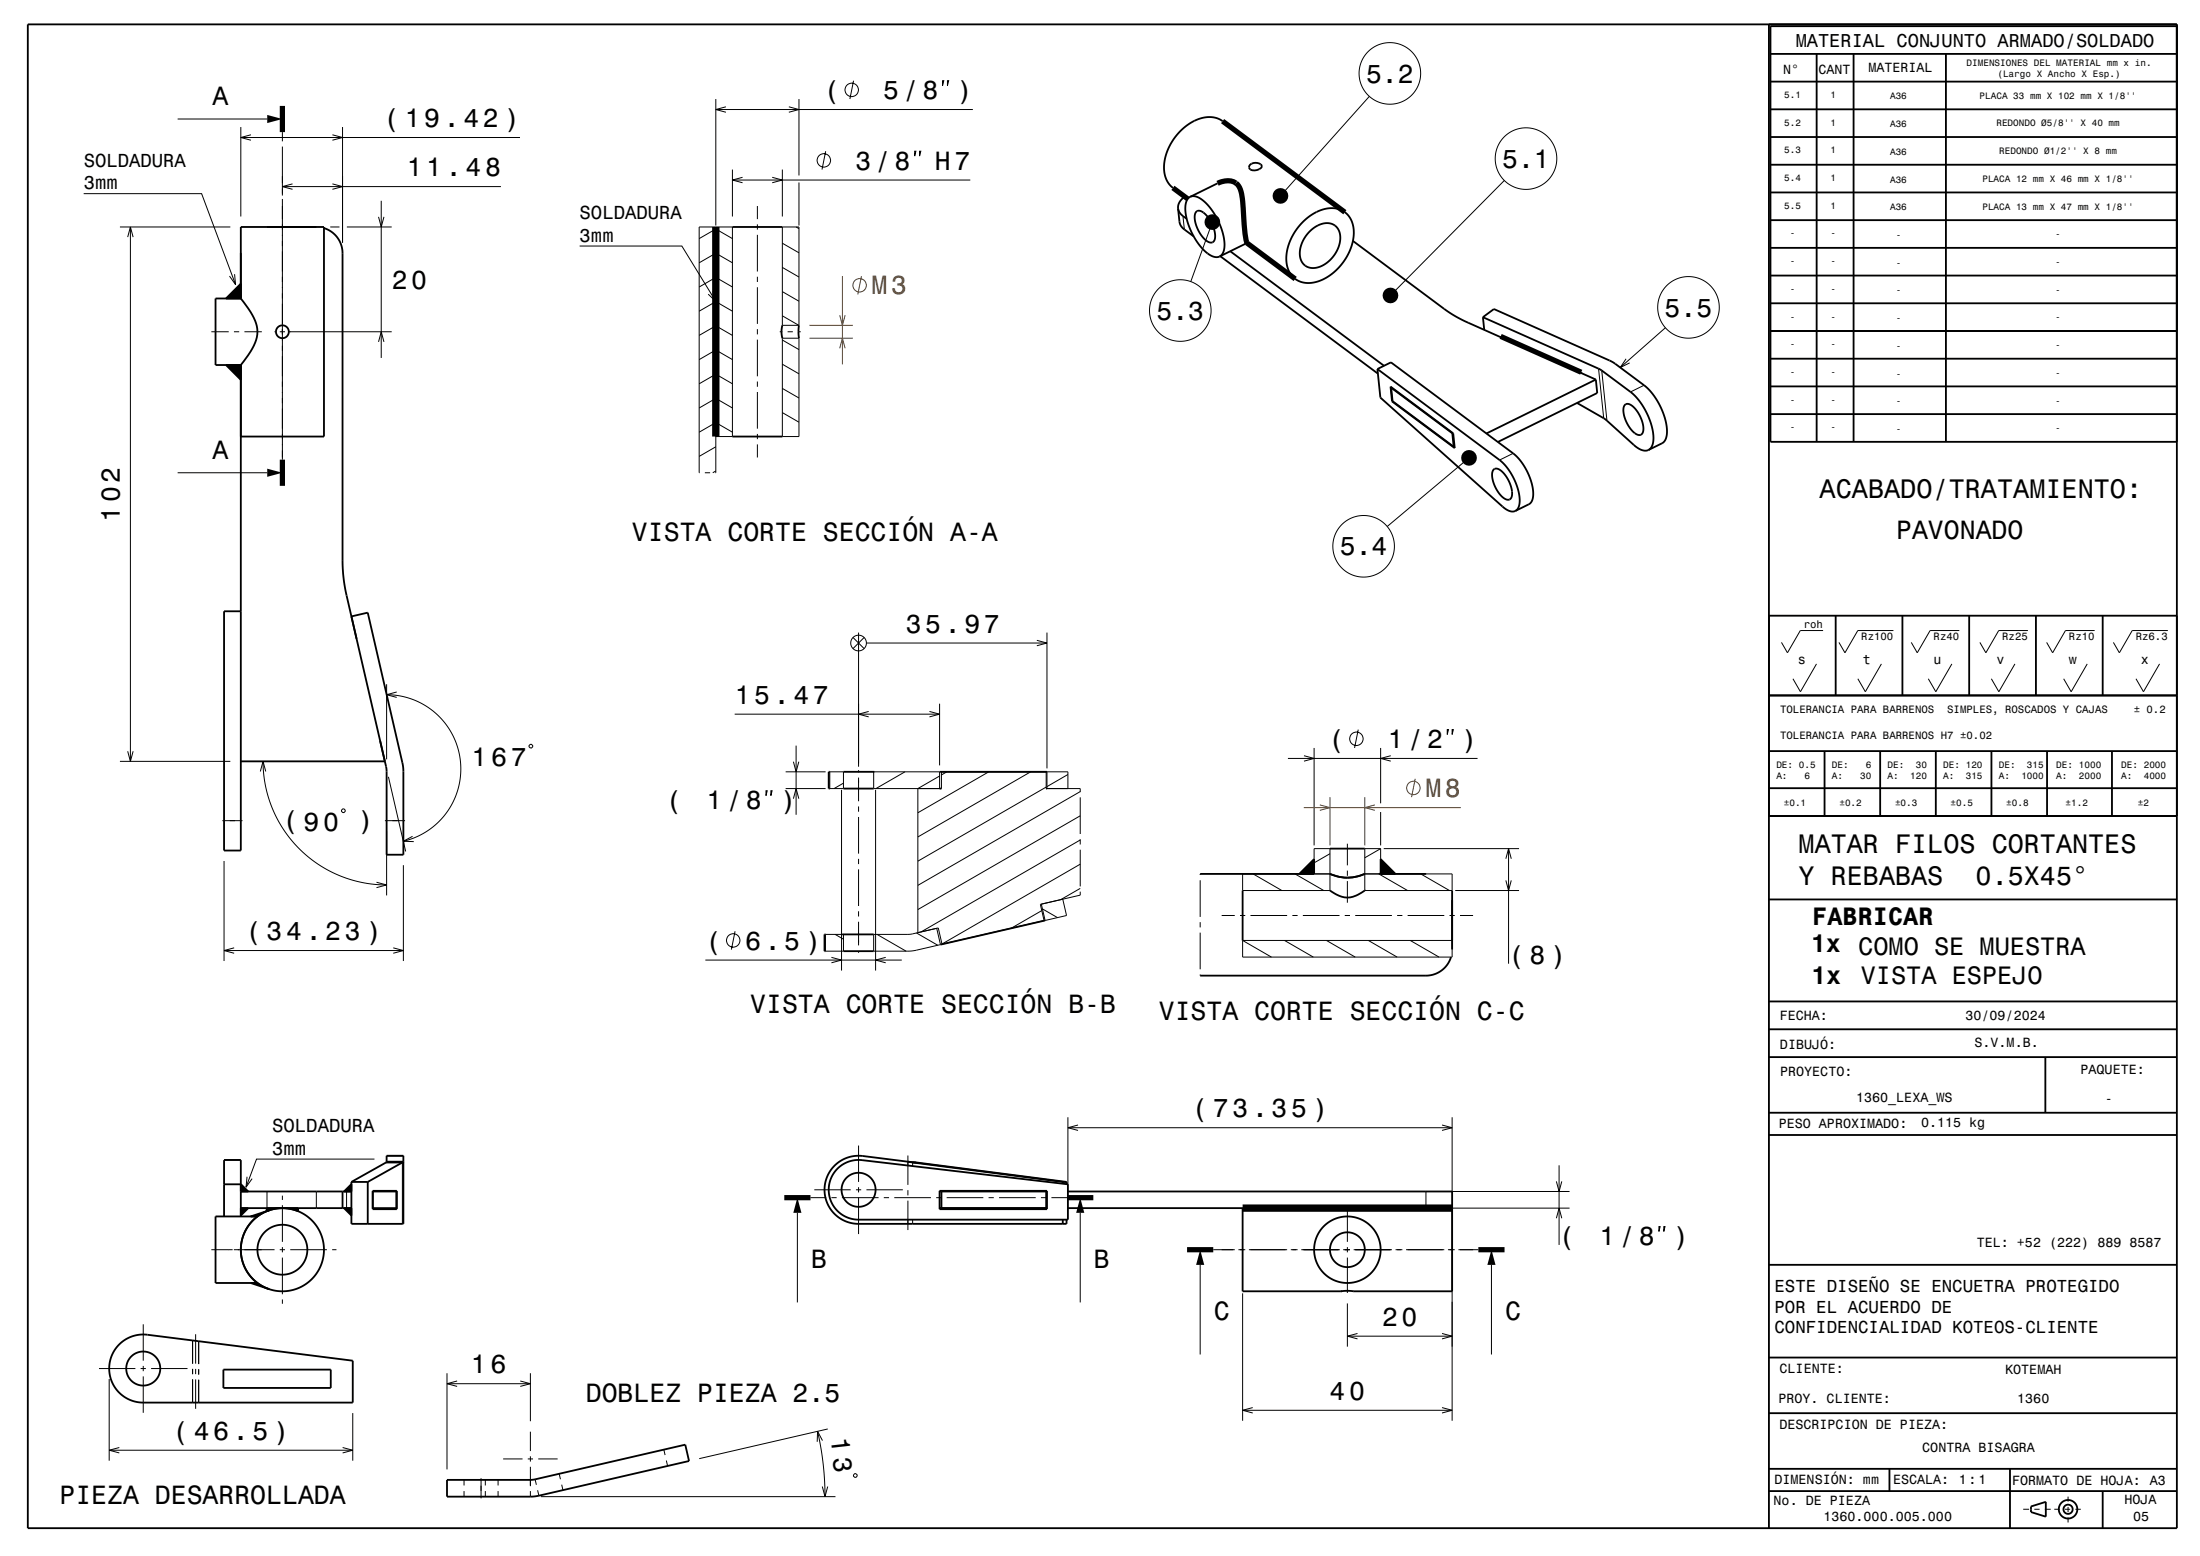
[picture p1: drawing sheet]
<svg xmlns="http://www.w3.org/2000/svg" width="420mm" height="297mm" viewBox="0 0 420 297" stroke-linecap="round" stroke-linejoin="round" font-family="sans-serif">
<g fill="#000">
<path d="M51 21.9l2.9 .8-2.9 .8z" fill-rule="evenodd"/>
<path d="M43.1 57l2.9-2.9v2.9z" fill-rule="evenodd"/>
<path d="M43.1 69.7h2.9v2.8z" fill-rule="evenodd"/>
<path d="M51 89.5l2.9 .7-2.9 .8z" fill-rule="evenodd"/>
<path d="M248 166.8l2.9-2.8v2.8z" fill-rule="evenodd"/>
<path d="M263.6 164l2.8 2.8h-2.8z" fill-rule="evenodd"/>
<path d="M46 226l1.4 1.4h-1.4z" fill-rule="evenodd"/>
<path d="M46 230.6h1.4l-1.4 1.4z" fill-rule="evenodd"/>
<path d="M47.9 232.2l3.5-1.2-2.3 1.2z" fill-rule="evenodd"/>
<path d="M50.9 230.6h3a8.1 8.1 0 0 0-3 .6z" fill-rule="evenodd"/>
<path d="M53.9 230.6h3v.6a8.1 8.1 0 0 0-3-.6z" fill-rule="evenodd"/>
<path d="M65.7 227.4l1.4-1.4v1.4z" fill-rule="evenodd"/>
<path d="M65.7 230.6h1.4v1.4z" fill-rule="evenodd"/>
<path d="M152.2 228.6l.8 2.9h-1.5z" fill-rule="evenodd"/>
<path d="M206.2 228.6l.8 2.9h-1.5z" fill-rule="evenodd"/>
<path d="M47.9 244.9h1.2l2.3 1.2z" fill-rule="evenodd"/>
<path d="M229.1 238.5l.8 2.9h-1.6z" fill-rule="evenodd"/>
<path d="M284.7 238.5l.8 2.9h-1.5z" fill-rule="evenodd"/>
<circle cx="244.5" cy="37.4" r="1.5"/>
<circle cx="231.4" cy="42.4" r="1.5"/>
<circle cx="265.5" cy="56.4" r="1.5"/>
<circle cx="280.5" cy="87.4" r="1.5"/>
</g>
<g fill="none" stroke="#000" stroke-width=".19">
<path d="M136.7 18.9v24.1M152.5 18.9v14.6M163 15.4l-.7 3.5M179.9 15.4h.3l-.3 .9zM180.9 15.4h.2l-.2 .9zM261.4 18.4l-16.9 19M16 37h22.5l6.5 17.3M33.9 22.7h17.1M46 24.2v17.1M46 26.2h53.3M47.9 25.7l-1.9 .5 1.9 .6M53.9 25.2v1.8"/>
<path d="M53.9 28v9.3M53.9 38v49.7M53.9 35.6h41.7M55.8 35.1l-1.9 .5 1.9 .5M63.5 25.7l1.9 .5-1.9 .6M63.5 35.1l1.9 .5-1.9 .5M65.4 24.2v22.1M72.8 38.3v30M136.7 20.9h49M138.6 20.4l-1.9 .5 1.9 .5M139.8 32.4v8.9M139.8 34.4h45.4"/>
<path d="M141.8 33.8l-2 .6 2 .5M144.6 39.3v2.5M147.4 33.8l2 .6-2 .5M149.4 32.4v8.9M150.6 20.4l1.9 .5-1.9 .5M152.5 34.8v8.2M157.6 28.9l-.7 3.5M174.6 28.9h.3l-.3 .9zM175.6 28.9h.2l-.2 .9zM287.2 34.4l-21.7 22M22.9 43.3h21.1M24.4 45.3l.5-2 .5 2"/>
<path d="M24.9 43.3v102M44.8 52.3l.2 2-1.2-1.6M63 43.3h1.8M66.2 43.3h8.6M72.3 41.4l.5 1.9 .5-1.9M110.7 47h19.5l6.5 10.5M133.5 45.5l3.2-1.8 3.1 1.8M133.5 50.2l3.2-1.9 3.1 1.9M133.5 59.4l3.2-1.8 3.1 1.8M136.1 55.6l.6 1.9-1.5-1.4M136.7 43.3l-.1 46.9M139.8 54.8l-3.1-1.9-3.2 1.9"/>
<path d="M144.6 42.8v1M144.6 44.8v7M144.6 52.8v1M144.6 54.8v7M149.4 51l3.1 1.9M149.4 55.7l3.1 1.8M149.4 46.4l3.1 1.9M149.4 43.3h3.1v18.8h-3.1zM152 43.3l.5 .3M225.8 41.2l.3 2.6M231.5 42.4l-4.2 11.3M40.3 63.3h3.4"/>
<path d="M44.7 63.3h1M46.7 63.3h3.3M52.3 63.3h.1M53.4 63.3h1M55.1 63.3h19.7M72.3 65.3l.5-2 .5 2M133.5 64l3.2-1.8 3.1 1.8M133.5 77.9l3.2-1.9 3.1 1.9M139.8 68.6l-3.1-1.8-3.2 1.8M139.8 73.3l-3.1-1.9-3.2 1.9M144.6 62.8v1M144.6 64.8v7"/>
<path d="M144.6 72.8v1M144.6 74.8v7M148.9 63.3h.5M149.4 60.3l3.1 1.8M149.4 64.9l3.1 1.8M149.4 74.1l3.1 1.9M149.4 78.8l3.1 1.8M149.4 69.5l3.1 1.9M149.4 64.6h3.1v18.7h-3.1zM150.4 63.3h1M152.4 63.3h.5M305.2 70.4l1 9.4"/>
<path d="M305.8 70.7l1 9.6M310.4 68.5l-1.1 1.7 1.8-.9M313.9 73.5l-2.6 1.3M317.9 62.6l-8.6 7.6M33.9 90.2h17.1M133.5 82.5l3.2-1.8 3.1 1.8M134.6 90.2h1M136.7 89.9l-.6 .3M136.7 85.3l-3.2 1.8M136.7 83.3h3.1v-40h-6.3l.1 46.9M144.6 82.8v1M144.6 84.8v2.5"/>
<path d="M280.5 87.4l-15.7 13.1M288.9 86.5l-2.6 1.3M73.8 132.6h.6a14.2 14.2 0 0 1 13.5 12.8 14.2 14.2 0 0 1-10.9 15.2M73.8 130.6v14.3M75.7 132.1l-1.9 .5 1.9 .5M140.3 136.3h39.1M162.8 121.7l2.2 2.1M163.9 120.7v25.6M165 121.7l-2.2 2.1M165.4 122.7h34.5M165.8 135.8l-1.9 .5 1.9 .5M177.4 135.8l2 .5-2 .5"/>
<path d="M179.4 134.3v11.8M197.9 122.2l2 .5-2 .6M199.9 120.7v26M259.3 139.3l-.7 3.5M276.3 139.3h.2l-.2 .9zM277.2 139.3h.3l-.3 .9zM346.8 126.7l-3.1 5.3-1.4-2.4M348 120.4h-4.3l-2.5 4.2-1.1-2M359.2 126.7l-3.1 5.3-1.4-2.4M361.5 120.4h-6.8l-2.5 4.2-1.1-2M372.6 126.7l-3 5.3-1.5-2.4M374.1 120.4h-5.6l-2.5 4.2-1.1-2"/>
<path d="M384.7 126.7l-3.1 5.3-1.4-2.4M387.2 120.4h-5.6l-2.5 4.2-1.1-2M398.5 126.7l-3.1 5.3-1.4-2.4M399.9 120.4h-5.6l-2.4 4.2-1.2-2M412.3 126.7l-3.1 5.3-1.4-2.4M413.9 120.4h-6.8l-2.5 4.2-1.1-2M22.9 145.3h21.1M24.4 143.4l.5 1.9 .5-1.9M42.5 156.6h3.8M49.7 147.3l.5-2 .5 2M50.2 145.3l.1 2.3 .3 2.2 .6 2.4 .8 2.1 2 3.8 1.3 1.8 1.6 1.9 1.9 1.7 2 1.5 1.9 1.1 2 1 2.4 .8 2.2 .6 2.5 .3 2 .1M65.2 154.6l.2-.2h.3l.2 .2v.3l-.2 .2h-.3l-.2-.2z"/>
<path d="M73.5 156.6h3.8M73.8 158.6v12.3M74.2 148.3l3.2 14.2M78.8 159.6l-1.8 1h2M101 142.3l.2-.2h.3l.2 .2v.2l-.2 .3h-.3l-.2-.3zM146.2 150.9h.3l-.3 1zM147.2 150.9h.2l-.2 1zM150 150.5h7.6M150 147.3h7.6M151.5 145.4l.5 1.9 .5-1.9M151.5 152.4l.5-1.9 .5 1.9M152 142.3v13.2"/>
<path d="M158.4 147.3h2.6v3.2h-2.6zM160.7 150.8v34.5M161 149.5l-1.8 1M163.9 147v.4M163.9 148.4v4.5M163.9 153.9v1M163.9 155.9v7M167.2 150.8v34.5M172.8 147.3l-5.6 3.2M179.4 148.1l-4.2 2.4v27.5M179.4 150.5v-3.2h-12.6v3.2h12.9v-3.2h20v3.2h6.5v.7M180.7 147.3l-1 .6"/>
<path d="M188.7 147.3l-13.5 7.8M196.7 147.3l-21.5 12.5M199.7 150.2l-24.5 14.2M199.9 150.5v-3.2h4v3.2M203.9 147.8l-4 2.3M206.2 155.7l-31 17.9M206.2 151.1l-31 17.9M206.2 152.2v7M245.9 144.8h36.2M248.9 144.2l2 .6-2 .5M250.9 142.8v18.6M263.6 142.8v10.5"/>
<path d="M263.6 155v6.4M265.5 144.2l-1.9 .6 1.9 .5M42.8 164.3v19.1M71.9 168.4l1.9 .5-1.9 .5M77 165.1v18.3M140.3 177.8l-.7 3.5M157.6 178.4h3.4v3.2h-3.4zM159.4 178.4l1.6 .9M163.9 163.9v1M163.9 165.9v7M163.9 173.9v1M163.9 175.9v4.6"/>
<path d="M167.4 178.4l5.6 3.2M175 178.1l4 2.3M198.9 173.8l-5.8 3.4M199 173.5l2.9 1.6M202.9 171.6l.7 3.1-4.1 1-.7-3.1M206.2 170.2v.7l-7.6 1.7 .7 3.1-19.5 4.5-.7-3.1-5.3 1.2-7 .1v3.2l7.3-.1 5.4-1.2-.7-3.1M206.2 169.6l-3.7 2.1M206.2 165l-26.4 15.2M206.2 160.3l-30.4 17.6M206.2 160.2v1M206.2 162.2v7M229.1 166.8v.2"/>
<path d="M229.1 168v7M229.1 176v1M229.1 178v7M233.2 174.7h2.5M236.7 174.7h1M237.2 179.5l5.5 3.2M237.2 179.5h40v3.2h-40zM238.7 174.7h7M239.2 166.8l5.5 3.2M245.2 179.5l5.5 3.2M246.7 174.7h1M247.2 166.8l5.5 3.2"/>
<path d="M248.7 174.7h7M250.9 166.8v-4.8h3v8h-16.7v-3.2h16.7M253.2 179.5l5.5 3.2M253.9 163l-3 1.7M256.7 174.7h1M257.2 161v4.2M257.2 166.2v1M257.2 168.2v4.1M258.7 174.7h7M260.6 169.9l.1 .1M261.2 179.5l5.5 3.2M263.6 166.6l-.4 .2 5.5 3.2"/>
<path d="M263.6 162l-3 1.7M263.6 162h-3v8h16.6v-3.2h-16.6M263.6 162v4.8M264.2 162h25.8M266.7 174.7h1M268.7 174.7h7M269.2 179.5l5.5 3.2M271.2 166.8l5.5 3.2M276.7 174.7h1M277.8 170h12.2M278.7 174.7h2.5M287.5 163.9l.5-1.9 .5 1.9"/>
<path d="M287.5 168l.5 2 .5-2M288 162v21.9M42.8 181.4h34.2M44.7 180.9l-1.9 .5 1.9 .6M75.1 180.9l1.9 .5-1.9 .6M134.7 183.3h37.5M158.7 182.7l2 .6-2 .5M163.9 181.5v.4M169.1 182.7l-1.9 .6 1.9 .5M229.1 186v.2M163.9 218.7v6.9M203.9 213.3v12.9"/>
<path d="M203.9 215.3h73.3M205.8 214.7l-1.9 .6 1.9 .5M275.3 214.7l1.9 .6-1.9 .5M277.2 213.3v14.3M40.3 238.5h4.1M42.8 221.4h3.2M44.6 238.5h7.8M47.2 224.6l-.2 2 1.1-1.6M51 227.4v3.2M53.4 238.5h1M53.9 228.2v.8M53.9 230v7"/>
<path d="M53.9 238v1M55.4 238.5h7M60.4 227.4v3.2M63.4 238.5h.8M66.2 227.4v3.2M71.5 221.2h-22.5l-2 5.4M73.8 220.7h3.2M76.8 221.9v11.7M152.2 231.5v17.1M154.7 228.6h3M155.5 227.1h6.9M158.7 228.6h1"/>
<path d="M160.7 228.6h7M163.4 227.1h1M163.9 226.6v1M163.9 228.6v7M165.4 227.1h7M168.7 228.6h1M170.7 228.6h7M173.3 220.6v5.6M173.3 227.2v1M173.3 229.2v5.6M174.2 221.9v.7M174.2 232.8v.8"/>
<path d="M178.7 228.6h1M180.7 228.6h7M188.7 228.6h1M190.7 228.6h7M198.7 228.6h1M200.7 228.6h3M206.2 231.5v17.1M231.6 238.5h4.1M236.4 238.5h1.3M238.4 238.5h7.3M246.4 238.5h1.3M248.4 238.5h7.3"/>
<path d="M256.4 238.5h1.3M257.2 230.3v6.7M257.2 238v1M258.4 238.5h7.3M266.4 238.5h1.3M268.4 238.5h7.3M272.2 227.4v3.2M274.2 230.6h25.4M274.2 227.4h25.4M276.4 238.5h1.3M277.2 231v40.2M278.4 238.5h3.8"/>
<path d="M297.1 232.5l.5-1.9 .6 1.9M297.1 225.5l.5 1.9 .6-1.9M297.6 222.4v15.2M316.7 234.1h.2l-.2 1zM317.6 234.1h.3l-.3 1zM27.3 252.8v6.9M36.8 255.9v4.4M37.3 254.7v5.6M37.9 256v4.4M53.9 240v7M53.9 248v.9M229.1 241.4v17.1"/>
<path d="M237.2 246.9v24.3M257.2 240v6.8M257.2 248.8v8.2M257.2 255h20M259.2 254.5l-2 .5 2 .6M275.3 254.5l1.9 .5-1.9 .6M284.7 241.4v17.1M18.9 261.2h6.9M20.8 263.2v15.6M20.8 276.8h46.5M22.8 276.3l-2 .5 2 .5M26.8 261.2h1"/>
<path d="M27.3 260.7v1M27.3 262.7v7M28.8 261.2h7M36.8 261.3v1M36.8 263.3v4.4M37.3 261.3v1M37.3 263.3v5.6M37.9 261.4v1M37.9 263.4v4.3M65.4 276.3l1.9 .5-1.9 .5M67.3 269.7v9.1M85.3 262.1v18.4"/>
<path d="M85.3 264.1h16M87.3 263.6l-2 .5 2 .5M96.1 278.5h3.7M99.3 263.6l2 .5-2 .5M100.8 278.5h1M101.3 262.1v9.2M101.3 273.3v3.7M101.3 278v1M101.3 280v3.7M102.8 278.5h3.7M126.7 276.7l.3 1M127.2 278.8l.3 1"/>
<path d="M156.1 273.2l1.1 6.2 .3 6.3M157 275l-.9-1.8-.1 2M158 272.8l-24.5 5.6M237.2 269.2h40M239.2 268.7l-2 .5 2 .5M275.3 268.7l1.9 .5-1.9 .5M88.6 282.5v1M88.6 284.6v1.1M91.8 282.2v3.8M92.7 282.5v1M92.7 284.6v1.1M95.1 282.5v1"/>
<path d="M95.1 284.6v1.1M101.3 284.6v1.1M102.2 282.4l.2 1M102.6 284.4l.3 1.1M103.3 285.7h56.2M106.8 281.3l.2 1M107.2 283.4l.3 1M157 283.7l.5 2 .5-2M163.1 281.3h.3l.2 .2 .1 .2-.3 .3h-.2l-.2-.2-.1-.2zM386.2 288.1h1.2M388.4 288.1h1M390.4 288.1h1.1"/>
<path d="M392.2 288.1h1M394.2 288.1h1M394.8 285.7v.9M394.8 287.6v1M394.8 289.6v1M396.2 288.1h1"/>
<circle cx="162.6" cy="17.2" r="1.28"/>
<circle cx="265.3" cy="14" r="5.9"/>
<circle cx="157.3" cy="30.6" r="1.28"/>
<circle cx="291.3" cy="30.3" r="5.9"/>
<circle cx="225.3" cy="59.3" r="5.9"/>
<circle cx="322.3" cy="58.7" r="5.9"/>
<circle cx="260.3" cy="104.3" r="5.9"/>
<circle cx="163.9" cy="122.7" r="1.5"/>
<circle cx="259" cy="141" r="1.28"/>
<circle cx="140" cy="179.5" r="1.28"/>
</g>
<g fill="none" stroke="#804000" stroke-width=".19">
<path d="M160.8 52.7v16.9M164.5 52.7l-.7 3.5M154.5 64.6h8.3M154.5 62.1h8.3M160.3 60.2l.5 1.9 .5-1.9M160.3 66.5l.5-1.9 .5 1.9M248.9 154.2h30M252 153.6l1.9 .6-1.9 .5M253.9 152.2v9.2M260.6 152.2v9.2M262.5 153.6l-1.9 .6 1.9 .5M270.2 148.7l-.7 3.5"/>
<circle cx="164.1" cy="54.5" r="1.28"/>
<circle cx="269.8" cy="150.4" r="1.28"/>
</g>
<g fill="none" stroke="#000" stroke-width=".35">
<path d="M5.3 4.7h410.3v287h-410.3zM337.7 4.7v287M338 15.6h77.5M338 10.3h77.5M346.8 10.3v74M353.9 10.3v74M371.5 10.3v74M415.6 5h-77.6v79.3h77.6M224.9 39.8l.3 2.7 .2 .5 .5 .7 2 1.4M224.9 39.8l.4 .9 1.2 1.1M226.2 37.5a2.54 2.54 0 0 0-1.3 2.3M227.2 37.6a3 3 0 0 1 3.2 1.3l1.2 1.6 1.1 2a7.5 7.5 0 0 1 .7 5.9l-.6 .6"/>
<path d="M227.2 37.6a3.1 3.1 0 0 0-.8 3.3l.5 2 .9 2a7.4 7.4 0 0 0 4.3 4.2l.7-.1M232.4 35l-5.2 2.6M233.4 23.1a5.7 5.7 0 0 0-6.6 .7 10 10 0 0 0-4.4 9.7 4.2 4.2 0 0 0 1.5 2.4M238.6 31.5a1.54 1.54 0 0 1 2.3 .2 1.57 1.57 0 0 1-2.4 .5v-.2zM338 36.7h77.5M338 31.4h77.5M338 26.2h77.5M338 20.9h77.5M46 57a12.6 12.6 0 0 1 3.1 5.8 7.2 7.2 0 0 1-1.7 5l-1.4 1.9M46 57v-13.7h15.8v40h-15.8M46 57h-4.9v12.7h4.9M46 54.1l-2.9 2.9"/>
<path d="M61.8 43.5a5 5 0 0 1 3.6 4.8v58.9l.1 2.7 .6 3.7 7.7 33.1v16.4h3.2v-15.9l-.1-1.5-6.7-28.8-3.1 .8M139.8 43.3h9.6M228.4 40.4a1.38 1.38 0 0 1 1.9 .6 5.6 5.6 0 0 1 1.5 4.9l-.2 .3a1.77 1.77 0 0 1-2.1-1 5.4 5.4 0 0 1-1.3-4.6zM233 48.9l30.1 22.4M234.9 48l29.3 21.8M238.1 46.4l-5.3 2.6M248.8 42.2a6.9 6.9 0 0 1 7.2-2.1 4.9 4.9 0 0 1 2.3 5.8 10.3 10.3 0 0 1-7.9 8.1 4.2 4.2 0 0 1-4.8-4.8 10.5 10.5 0 0 1 3.2-7zM250.1 44.1a3.8 3.8 0 0 1 4.9-1 4 4 0 0 1 .1 5.1 5.1 5.1 0 0 1-5.2 2.9 2.96 2.96 0 0 1-1.6-4.1l.7-1.5zM258.3 46l18.5 13.7 2.9 1.6 7 3.1 .1-.1M338 57.9h77.6M338 52.6h77.5M338 47.3h77.5"/>
<path d="M338 42h77.5M43.1 69.7l2.9 2.8M46 69.7v92.6h-3.2v-45.6h3.2M149.4 62.1l-.2 1.2 .2 1.3M152.5 62.1v2.5M263 70.4l23.3 17.4a10.8 10.8 0 0 1 3.8 8.5l-.3 .8-.5 .4M263 70.4l.5 5.5 23.4 20.8a2.39 2.39 0 0 0 2.4 .8M263 70.4l2.5-1.2 23.4 17.3a10.8 10.8 0 0 1 3.7 8.5l-.2 .7-.3 .4-2.8 1.4M265.5 73.8l11.9 8.9 .3 2.8-11.9-8.9zM265.6 74l11.7 8.7M265.6 74l.3 2.6M265.7 74h-.1"/>
<path d="M265.9 76.6l11.6 8.7M265.9 76.6h-.1M283.1 60.5l22.2 9.9 6 4.5a12.3 12.3 0 0 1 4.3 9.5l-.3 1-.6 .5M283.1 60.5l2.1-1.5 22.4 9.9 6.3 4.6a12.3 12.3 0 0 1 4.3 9.7l-.3 .8-.3 .4-2.9 1.5M283.1 60.5l.3 2.5M286.5 64.2v.2M301.1 76.9l5.3 3.1 5.5 4.9a2.71 2.71 0 0 0 2.8 1M301.8 71l-.1 .1 3 1.3M301.9 71.1v.1M304.7 72.4l.2 2.6-18.9 9.4M304.7 72.4l-20.9 10.3M310.2 77.3l.2-.2a2.14 2.14 0 0 1 2.1 1.4 4.7 4.7 0 0 1 1 4.3l-.1 .1a1.63 1.63 0 0 1-2-.9 5.3 5.3 0 0 1-1.3-4.5z"/>
<path d="M338 63.2h77.6M338 68.5h77.6M338 79h77.6M338 73.8h77.6M139.8 83.3h9.6M277.3 82.7l.2 2.6M277.4 82.7h-.1M277.7 85.2l-.2 .1M285.2 89.6l.1-.1a2.09 2.09 0 0 1 2.1 1.3 4.8 4.8 0 0 1 1.1 4.3 1.08 1.08 0 0 1-1.7-.3 5.6 5.6 0 0 1-1.8-5zM337.7 117.5h77.9M350.4 117.5v15.2M363.2 117.5v15.2"/>
<path d="M375.9 117.5v15.2M388.7 117.5v15.2M401.4 117.5v15.2M337.7 132.7h77.9M46 145.3h27.5M158.4 147.3h-.2v3.2h.2M161 147.3h5.9M161 150.5h5.8M179.4 147.3h20.5M179.4 150.5h.3M199.7 150.5h.2M337.7 155.8h77.9"/>
<path d="M337.7 143.4h77.9M337.7 150.4h77.9M348.3 143.4v12.4M358.9 143.4v12.4M369.6 143.4v12.4M380.2 143.4v12.4M390.8 143.4v12.4M403.2 143.4v12.4M157.6 178.4h-.2v3.2h.2M160.8 178.4h6M199.5 175.7l-20 4.6M229.1 166.8h21.8v-2.8l-2.9 2.8"/>
<path d="M237.2 170v9.5M253.9 166.8a8 8 0 0 0 6.7 0M253.9 170a4.7 4.7 0 0 0 5.4 .8l1.3-.8M253.9 162h6.7M266.4 166.8l-2.8-2.8v2.8h8.7M277.2 170v11.2M337.7 171.7h77.9M161 181.6h5.8M277 182.7a5 5 0 0 1-4.8 3.5h-43.1M337.7 191.2h77.9M337.7 196.5h77.9M337.7 201.8h77.9"/>
<path d="M337.7 216.6h77.9M337.7 212.4h77.9M390.5 201.8v10.6M42.8 232.2v-10.8h3.2v10.8M42.8 226.1h3.2M46 227.4h21.1M46 230.6h21.1M46 226l1.4 1.4M47.4 230.6l-1.4 1.4M47.9 232.2l3.5-1.2-1.2 .5-1.1 .7M49.1 232.2a7.9 7.9 0 0 0 0 12.7M49.1 232.2h-8v12.7h8"/>
<path d="M50.9 230.6v.6a7.9 7.9 0 0 1 6 0v-.6M65.4 227.4v3.2M65.7 230.6l1.4 1.4M67.1 225.6h3.1M67.1 226l-1.4 1.4M70.2 225.6v8M71.1 227.4h4.6v3.2h-4.6M71.1 227.3h4.7v3.5h-4.7zM72.6 227.3v.1M72.6 230.6v.2M73.7 221.9h3.1M73.7 221.9l-6.6 3.7"/>
<path d="M73.8 221.7l-.1 .2M73.8 221.7h3.2l-.2 .2M73.8 221.7v-1.1h3.2v13h-9.9v-8M76.8 221.9l-6.6 3.7M159.8 223.1a5.7 5.7 0 0 1 4.8-1.7l39.3 4.7v6.7h-40a5.7 5.7 0 0 1-5.2-3.5 5.7 5.7 0 0 1 1.1-6.2zM173.3 221.7l-8.6-1a6.5 6.5 0 0 0-7.3 6 6.5 6.5 0 0 0 6.5 6.9h39.7v-.8M173.3 221.7l.9 .2M173.3 221.7l1.6 .2M174.2 221.9l28.7 3.7M174.2 221.9h.7M174.9 221.9l28.7 3.7M179.4 227.4h20.5"/>
<path d="M179.4 230.6h20.5M179.4 227.3h20.5v3.5h-20.5zM179.5 227.3v.1M179.5 230.6v.2M179.7 227.4v3.2M198.8 227.3v.1M198.8 230.6v.2M199.7 227.4v3.2M202.9 225.6h.7M202.9 225.6v.3M202.9 232.8v.8M203.6 225.6v.4"/>
<path d="M203.9 227.4h73.3v19.1h-18.7M203.9 230.6h73.3M237.2 230.6v15.9h18.8M22.7 256.7a6.5 6.5 0 0 1 5.5-1.9l39.1 4.9v8h-40a6.5 6.5 0 0 1-5.9-4 6.5 6.5 0 0 1 1.3-7zM47.9 244.9l3.5 1.2-1.2-.5-1.1-.7M256 246.5h2.5M256.2 246.5h-.2M258.4 246.5h.1M337.7 259.1h77.9M337.7 241.4h77.9M42.6 261.4h20.5v3.5h-20.5zM337.7 269.7h77.9"/>
<path d="M85.3 282.5l16.5-.1 29-6.6 .7 3.1-29.7 6.8h-16.5zM337.7 284.6h77.9M337.7 280.4h77.9M360.7 280.4v4.2M383.7 280.4v11.3M387.7 287.5l2.9-.8v2.8l-2.9-.9zM401.4 284.6v7.1"/>
<circle cx="53.9" cy="63.3" r="1.23"/>
<circle cx="53.9" cy="238.5" r="7.9"/>
<circle cx="53.9" cy="238.5" r="4.8"/>
<circle cx="163.9" cy="227.1" r="3.3"/>
<circle cx="257.2" cy="238.5" r="6.3"/>
<circle cx="257.2" cy="238.5" r="3.3"/>
<circle cx="27.3" cy="261.2" r="3.2"/>
<circle cx="394.8" cy="288.1" r=".88"/>
<circle cx="394.8" cy="288.1" r="1.77"/>
</g>
<path d="M53.9 20.2v5M223.9 35.9l2.9 2.1M232.4 35a3.2 3.2 0 0 1 4 .4l.5 1.2 .3 1.3a52.2 52.2 0 0 0 .9 8.5l9.2 6.8M233.4 23.1l23.4 17.4M286.5 64.2l15.4 6.9M53.9 87.7v5M149.7 228.6h5M203.7 228.6h5M226.6 238.5h5M282.2 238.5h5" fill="none" stroke="#000" stroke-width="1" stroke-linecap="butt"/>
<path d="M136.7 43.3v40M237.2 230.6h40" fill="none" stroke="#000" stroke-width="1.4" stroke-linecap="butt"/>
<g font-size="5.1">
<text x="347.4" y="95.1">ACABADO/TRATAMIENTO:</text>
<text x="343.4" y="162.8">MATAR FILOS CORTANTES</text>
<text x="343.4" y="168.9">Y REBABAS</text>
<text x="377.2" y="168.9">0.5X45°</text>
</g>
<g font-size="5">
<text x="260.8" y="15.8">5.2</text>
<text x="40.6" y="20.1">A</text>
<text x="157.3" y="18.9">(</text>
<text x="168.6" y="18.9">5/8</text>
<text x="182.7" y="18.9">)</text>
<text x="73.2" y="24.2">( 19.42 )</text>
<text x="77.6" y="33.6">11.48</text>
<text x="163.3" y="32.4">3/8</text>
<text x="178.5" y="32.4">H7</text>
<text x="286.8" y="32">5.1</text>
<text x="74.8" y="55.1">20</text>
<text x="220.8" y="61">5.3</text>
<text x="317.8" y="60.4">5.5</text>
<text x="40.6" y="87.6">A</text>
<text x="22.9" y="99.6" transform="rotate(-90 22.9 99.6)">102</text>
<text x="120.7" y="103.2">VISTA CORTE SECCIÓN A-A</text>
<text x="255.8" y="106">5.4</text>
<text x="362" y="102.9">PAVONADO</text>
<text x="172.9" y="120.7">35.97</text>
<text x="140.3" y="134.3">15.47</text>
<text x="253.6" y="142.8">(</text>
<text x="265" y="142.8">1/2</text>
<text x="279" y="142.8">)</text>
<text x="90" y="146.3">167</text>
<text x="127.1" y="154.4">(</text>
<text x="134.9" y="154.4">1/8</text>
<text x="149" y="154.4">)</text>
<text x="53.9" y="158.2">( 90</text>
<text x="68.3" y="158.2">)</text>
<text x="46.9" y="179.4">( 34.23 )</text>
<text x="134.7" y="181.3">(</text>
<text x="142.3" y="181.3">6.5 )</text>
<text x="288" y="183.9">( 8 )</text>
<text x="143.2" y="193.4">VISTA CORTE SECCIÓN B-B</text>
<text x="221.2" y="194.7">VISTA CORTE SECCIÓN C-C</text>
<text x="227.5" y="213.3">( 73.35 )</text>
<text x="297.6" y="237.6">(</text>
<text x="305.4" y="237.6">1/8</text>
<text x="319.5" y="237.6">)</text>
<text x="154.9" y="241.9">B</text>
<text x="208.9" y="241.9">B</text>
<text x="231.8" y="251.9">C</text>
<text x="287.4" y="251.9">C</text>
<text x="263.8" y="253">20</text>
<text x="89.9" y="262.1">16</text>
<text x="111.8" y="267.5">DOBLEZ PIEZA 2.5</text>
<text x="253.8" y="267.2">40</text>
<text x="32.9" y="274.8">( 46.5 )</text>
<text x="158.6" y="274.5" transform="rotate(84 158.6 274.5)">13</text>
<text x="11.3" y="287.1">PIEZA DESARROLLADA</text>
</g>
<g font-size="5" fill="#804000">
<text x="166.4" y="56.2">M3</text>
<text x="272.1" y="152.2">M8</text>
</g>
<g font-size="4.8">
<text x="346" y="176.5">FABRICAR</text>
<text x="345.7" y="181.8">1x COMO SE MUESTRA</text>
<text x="345.8" y="187.8">1x</text>
<text x="355.2" y="187.9">VISTA ESPEJO</text>
</g>
<g font-size="3.6">
<text x="342.8" y="8.9">MATERIAL CONJUNTO ARMADO/SOLDADO</text>
<text x="16" y="31.8">SOLDADURA</text>
<text x="16" y="36.1">3mm</text>
<text x="110.7" y="41.8">SOLDADURA</text>
<text x="110.7" y="46.1">3mm</text>
<text x="52" y="216.1">SOLDADURA</text>
<text x="52" y="220.4">3mm</text>
</g>
<g font-size="3.3">
<text x="338.8" y="246.6">ESTE DISEÑO SE ENCUETRA PROTEGIDO</text>
<text x="338.8" y="250.5">POR EL ACUERDO DE</text>
<text x="338.8" y="254.5">CONFIDENCIALIDAD KOTEOS-CLIENTE</text>
</g>
<g font-size="2.6">
<text x="343.2" y="126.7">s</text>
<text x="355.6" y="126.7">t</text>
<text x="369.1" y="126.7">u</text>
<text x="381.1" y="126.7">v</text>
<text x="394.9" y="126.7">w</text>
<text x="408.7" y="126.7">x</text>
<text x="339.8" y="194.6">FECHA:</text>
<text x="375.2" y="194.7">30/09/2024</text>
<text x="339.8" y="200.2">DIBUJÓ:</text>
<text x="376.9" y="199.9">S.V.M.B.</text>
<text x="339.8" y="205.3">PROYECTO:</text>
<text x="397.2" y="204.9">PAQUETE:</text>
<text x="339.6" y="215.2">PESO APROXIMADO:</text>
<text x="354.3" y="210.2">1360_LEXA_WS</text>
<text x="366.7" y="215.2">0.115 kg</text>
<text x="401.9" y="210.6">-</text>
<text x="377.4" y="238">TEL: +52 (222) 889 8587</text>
<text x="339.7" y="262.1">CLIENTE:</text>
<text x="382.8" y="262.3">KOTEMAH</text>
<text x="339.5" y="267.8">PROY. CLIENTE:</text>
<text x="385.1" y="267.8">1360</text>
<text x="339.7" y="272.8">DESCRIPCION DE PIEZA:</text>
<text x="367" y="277.1">CONTRA BISAGRA</text>
<text x="338.6" y="287.3">No. DE PIEZA</text>
<text x="338.8" y="283.2">DIMENSIÓN: mm</text>
<text x="361.4" y="283.3">ESCALA:</text>
<text x="373.9" y="283.3">1:1</text>
<text x="384.1" y="283.5">FORMATO DE HOJA: A3</text>
<text x="405.6" y="287.2">HOJA</text>
<text x="348.1" y="290.4">1360.000.005.000</text>
<text x="407.2" y="290.3">05</text>
</g>
<g font-size="2.5">
<text x="340.4" y="14">N°</text>
<text x="347.2" y="14.1">CANT</text>
<text x="356.7" y="13.8">MATERIAL</text>
</g>
<g font-size="2">
<text x="344.4" y="119.9">roh</text>
<text x="355.3" y="122.2">Rz100</text>
<text x="369.1" y="122.2">Rz40</text>
<text x="382.2" y="122.2">Rz25</text>
<text x="395" y="122.2">Rz10</text>
<text x="407.7" y="122.2">Rz6.3</text>
<text x="339.8" y="136.1">TOLERANCIA PARA BARRENOS</text>
<text x="371.7" y="136.1">SIMPLES, ROSCADOS Y CAJAS</text>
<text x="407.3" y="136.1">± 0.2</text>
<text x="339.8" y="141">TOLERANCIA PARA BARRENOS H7 ±0.02</text>
</g>
<g font-size="1.8">
<text x="375.4" y="12.6">DIMENSIONES DEL MATERIAL mm x in.</text>
<text x="381.3" y="14.8">(Largo X Ancho X Esp.)</text>
<text x="340.6" y="18.7">5.1</text>
<text x="340.6" y="24">5.2</text>
<text x="349.5" y="18.7">1</text>
<text x="349.5" y="24">1</text>
<text x="360.8" y="19">A36</text>
<text x="377.9" y="18.8">PLACA 33 mm X 102 mm X 1/8''</text>
<text x="340.6" y="29.3">5.3</text>
<text x="349.5" y="29.3">1</text>
<text x="360.8" y="24.3">A36</text>
<text x="360.8" y="29.6">A36</text>
<text x="381.1" y="24.1">REDONDO Ø5/8'' X 40 mm</text>
<text x="381.7" y="29.4">REDONDO Ø1/2'' X 8 mm</text>
<text x="340.6" y="34.6">5.4</text>
<text x="349.5" y="34.6">1</text>
<text x="360.8" y="34.8">A36</text>
<text x="378.5" y="34.7">PLACA 12 mm X 46 mm X 1/8''</text>
<text x="340.6" y="39.8">5.5</text>
<text x="349.5" y="39.8">1</text>
<text x="360.8" y="40.1">A36</text>
<text x="378.5" y="40">PLACA 13 mm X 47 mm X 1/8''</text>
<text x="341.7" y="45.1">-</text>
<text x="349.5" y="45.1">-</text>
<text x="361.9" y="45.4">-</text>
<text x="392.4" y="45.3">-</text>
<text x="341.7" y="50.4">-</text>
<text x="349.5" y="50.4">-</text>
<text x="361.9" y="50.7">-</text>
<text x="392.4" y="50.6">-</text>
<text x="341.7" y="55.7">-</text>
<text x="349.5" y="55.7">-</text>
<text x="361.9" y="56">-</text>
<text x="392.4" y="55.9">-</text>
<text x="341.7" y="61">-</text>
<text x="349.5" y="61">-</text>
<text x="361.9" y="61.3">-</text>
<text x="392.4" y="61.2">-</text>
<text x="341.7" y="66.3">-</text>
<text x="341.7" y="71.6">-</text>
<text x="349.5" y="71.6">-</text>
<text x="349.5" y="66.3">-</text>
<text x="361.9" y="66.6">-</text>
<text x="361.9" y="71.9">-</text>
<text x="392.4" y="66.4">-</text>
<text x="392.4" y="71.7">-</text>
<text x="341.7" y="76.9">-</text>
<text x="349.5" y="76.9">-</text>
<text x="361.9" y="77.2">-</text>
<text x="392.4" y="77">-</text>
<text x="341.7" y="82.2">-</text>
<text x="349.5" y="82.2">-</text>
<text x="361.9" y="82.5">-</text>
<text x="392.4" y="82.3">-</text>
<text x="339.1" y="146.5">DE: 0.5</text>
<text x="339.1" y="148.6">A:</text>
<text x="344.5" y="148.6">6</text>
<text x="349.7" y="146.5">DE:</text>
<text x="349.7" y="148.6">A:</text>
<text x="355.1" y="148.6">30</text>
<text x="356.2" y="146.5">6</text>
<text x="360.4" y="146.5">DE:</text>
<text x="360.4" y="148.6">A:</text>
<text x="364.7" y="148.6">120</text>
<text x="365.7" y="146.5">30</text>
<text x="371" y="146.5">DE: 120</text>
<text x="371" y="148.6">A:</text>
<text x="375.3" y="148.6">315</text>
<text x="381.6" y="146.5">DE:</text>
<text x="381.6" y="148.6">A:</text>
<text x="385.9" y="148.6">1000</text>
<text x="387" y="146.5">315</text>
<text x="392.6" y="146.5">DE: 1000</text>
<text x="392.6" y="148.6">A:</text>
<text x="396.9" y="148.6">2000</text>
<text x="405" y="146.5">DE: 2000</text>
<text x="405" y="148.6">A:</text>
<text x="409.3" y="148.6">4000</text>
<text x="340.5" y="153.9">±0.1</text>
<text x="351.2" y="153.9">±0.2</text>
<text x="361.8" y="153.9">±0.3</text>
<text x="372.4" y="153.9">±0.5</text>
<text x="383" y="153.9">±0.8</text>
<text x="394.3" y="153.9">±1.2</text>
<text x="408.1" y="153.9">±2</text>
</g>
</svg>
